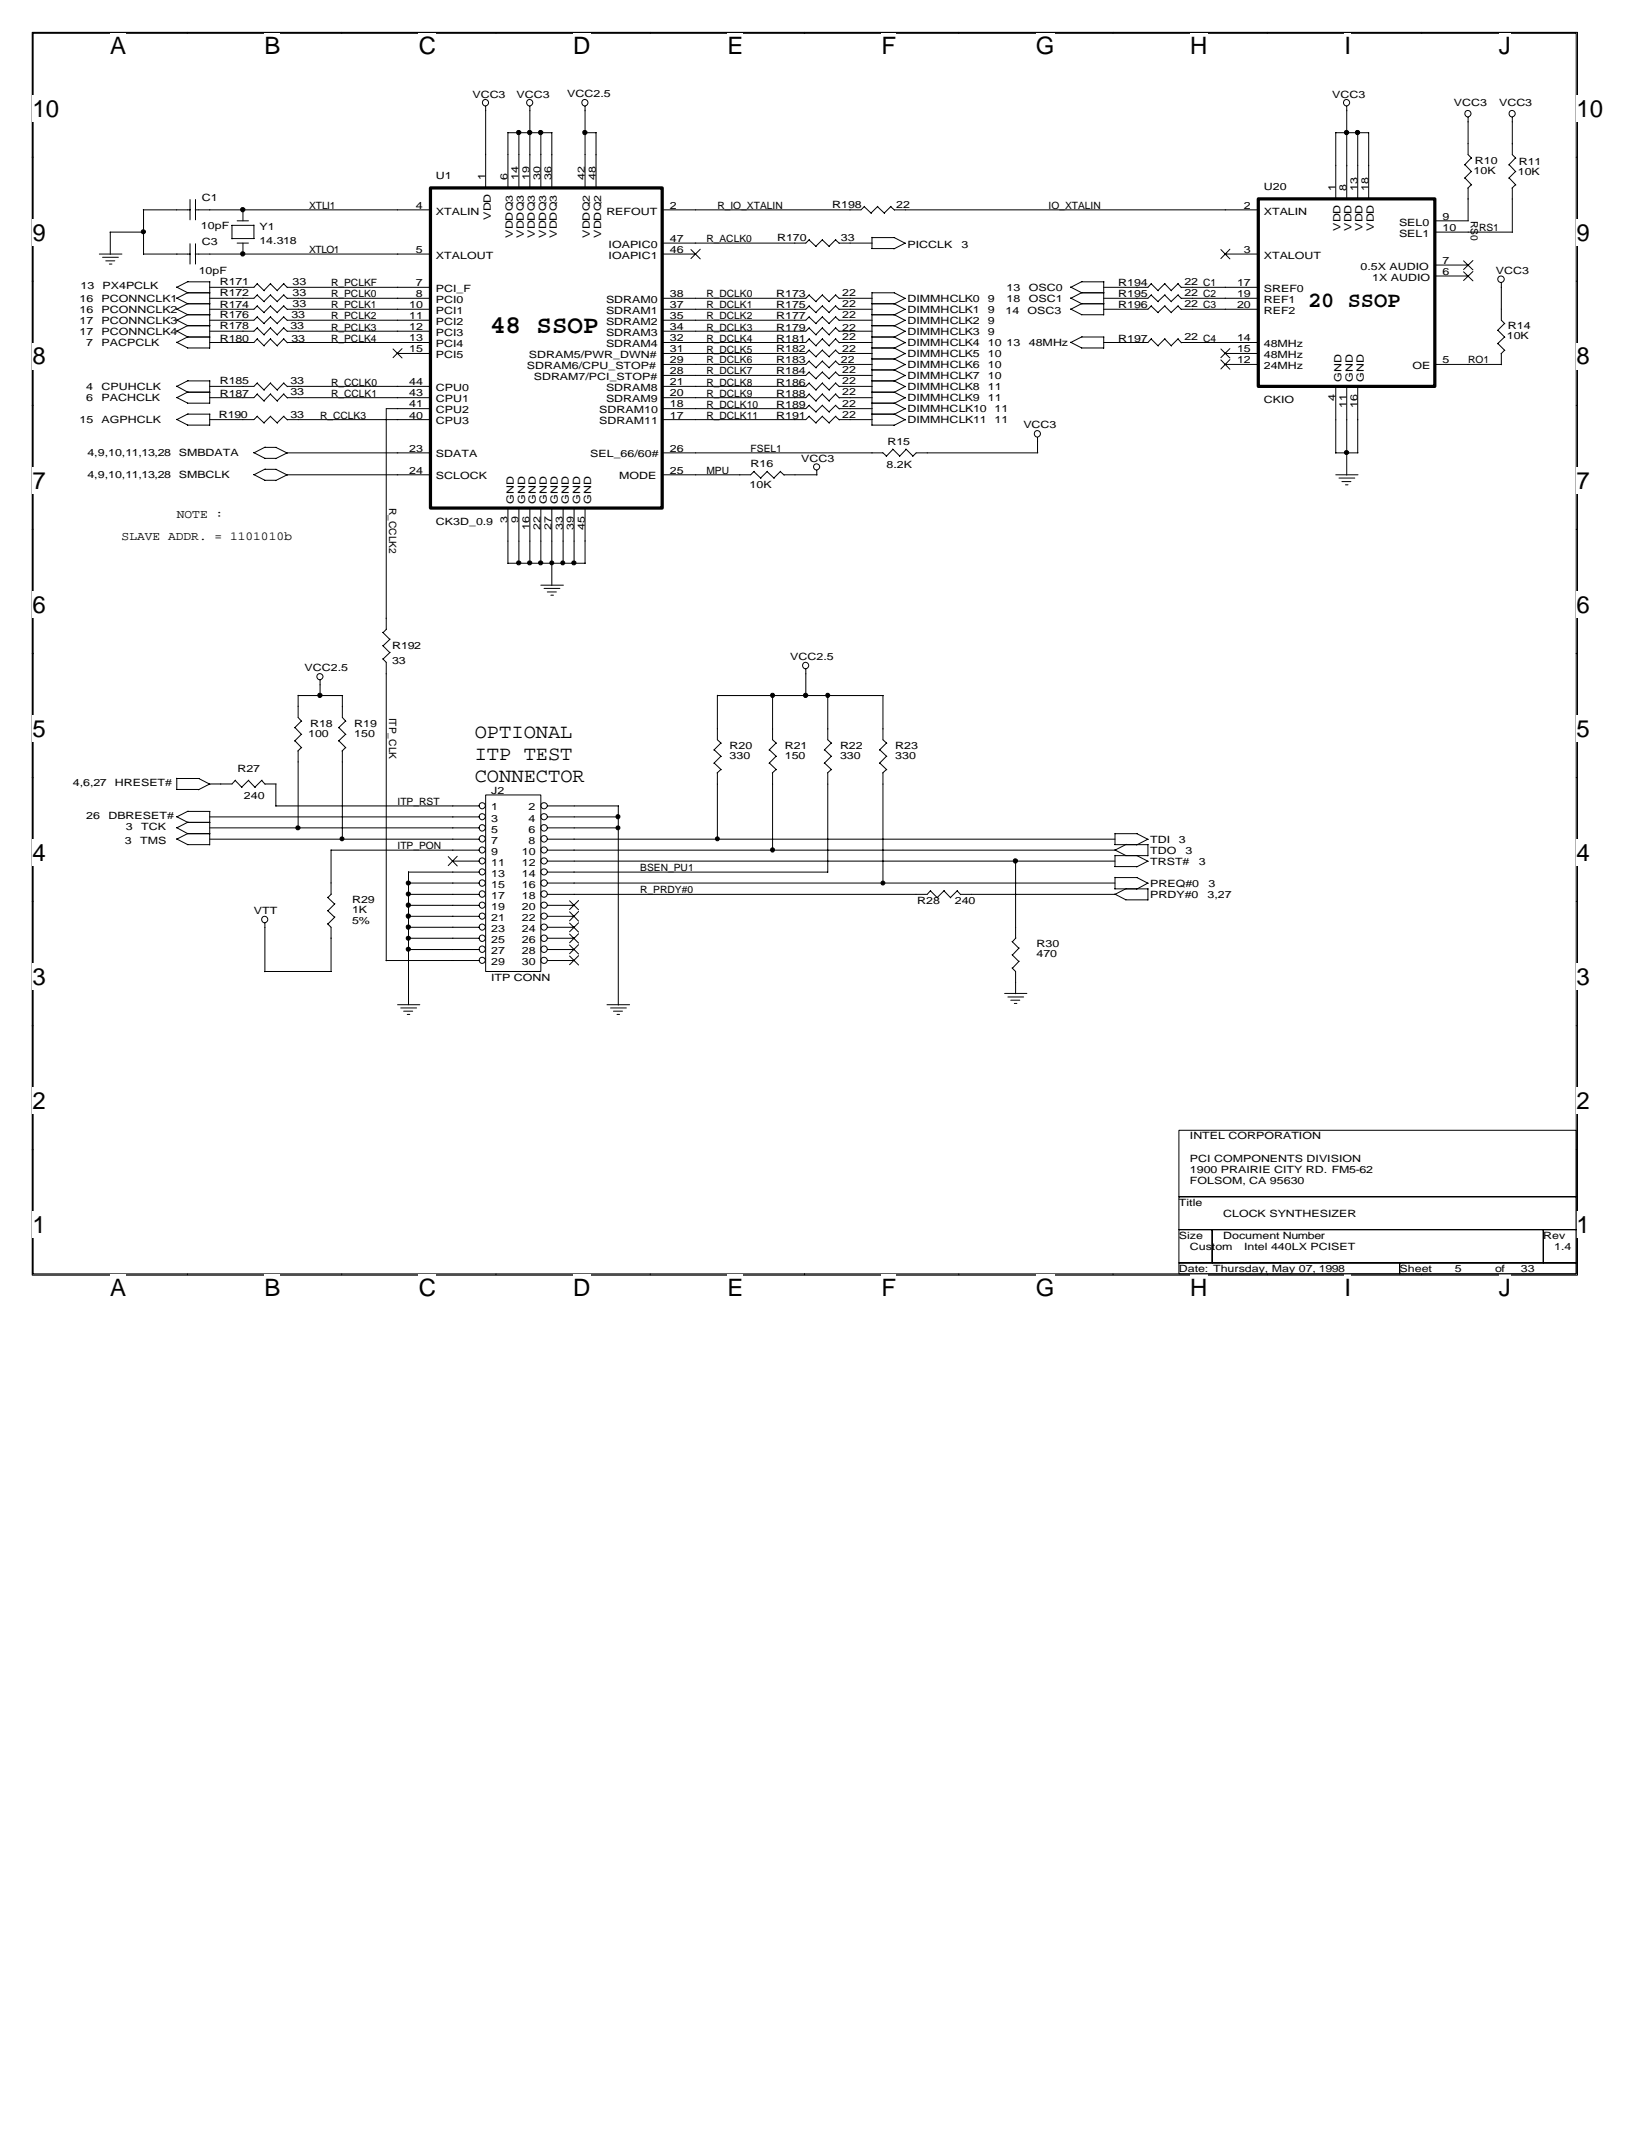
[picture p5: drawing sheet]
<svg xmlns="http://www.w3.org/2000/svg" width="216mm" height="279mm" viewBox="0 0 216 279" stroke-linecap="round" stroke-linejoin="round" font-family="sans-serif">
<path d="M4.2 4.2h202.7v163.1h-202.7zM4.3 4.4h202.4v162.7h-202.4z" fill="none" stroke="#000" stroke-width=".13"/>
<g fill="#fff">
<path d="M14.5 4.3h2v3.5h-2z"/>
<path d="M14.5 167.2h2v3.5h-2z"/>
</g>
<path d="M24.6 4.2v.2M24.6 167.1v.1" fill="none" stroke="#000" stroke-width=".13"/>
<g fill="#fff">
<path d="M34.7 4.3h2.1v3.5h-2.1z"/>
<path d="M34.7 167.2h2.1v3.5h-2.1z"/>
</g>
<path d="M44.8 4.2v.2M44.8 167.1v.1" fill="none" stroke="#000" stroke-width=".13"/>
<g fill="#fff">
<path d="M54.9 4.3h2.3v3.5h-2.3z"/>
<path d="M54.9 167.2h2.3v3.5h-2.3z"/>
</g>
<path d="M65.1 4.2v.2M65.1 167.1v.1" fill="none" stroke="#000" stroke-width=".13"/>
<g fill="#fff">
<path d="M75.2 4.3h2.2v3.5h-2.2z"/>
<path d="M75.2 167.2h2.2v3.5h-2.2z"/>
</g>
<path d="M85.3 4.2v.2M85.3 167.1v.1" fill="none" stroke="#000" stroke-width=".13"/>
<g fill="#fff">
<path d="M95.4 4.3h2.1v3.5h-2.1z"/>
<path d="M95.4 167.2h2.1v3.5h-2.1z"/>
</g>
<path d="M105.5 4.2v.2M105.5 167.1v.1" fill="none" stroke="#000" stroke-width=".13"/>
<g fill="#fff">
<path d="M115.6 4.3h1.9v3.5h-1.9z"/>
<path d="M115.6 167.2h1.9v3.5h-1.9z"/>
</g>
<path d="M125.8 4.2v.2M125.8 167.1v.1" fill="none" stroke="#000" stroke-width=".13"/>
<g fill="#fff">
<path d="M135.9 4.3h2.4v3.5h-2.4z"/>
<path d="M135.9 167.2h2.4v3.5h-2.4z"/>
</g>
<path d="M146 4.2v.2M146 167.1v.1" fill="none" stroke="#000" stroke-width=".13"/>
<g fill="#fff">
<path d="M156.1 4.3h2.3v3.5h-2.3z"/>
<path d="M156.1 167.2h2.3v3.5h-2.3z"/>
</g>
<path d="M166.2 4.2v.2M166.2 167.1v.1" fill="none" stroke="#000" stroke-width=".13"/>
<g fill="#fff">
<path d="M176.4 4.3h.8v3.5h-.8z"/>
<path d="M176.4 167.2h.8v3.5h-.8z"/>
</g>
<path d="M186.5 4.2v.2M186.5 167.1v.1" fill="none" stroke="#000" stroke-width=".13"/>
<g fill="#fff">
<path d="M196.6 4.3h1.6v3.5h-1.6z"/>
<path d="M196.6 167.2h1.6v3.5h-1.6z"/>
<path d="M4.3 12.5h3.4v3.5h-3.4z"/>
<path d="M206.8 12.5h3.5v3.5h-3.5z"/>
<path d="M4.3 28.8h1.7v3.4h-1.7z"/>
<path d="M206.8 28.8h1.7v3.4h-1.7z"/>
</g>
<path d="M4.2 20.6h.1M206.7 20.6h.2" fill="none" stroke="#000" stroke-width=".13"/>
<g fill="#fff">
<path d="M4.3 45h1.7v3.5h-1.7z"/>
<path d="M206.8 45h1.7v3.5h-1.7z"/>
</g>
<path d="M4.2 36.9h.1M206.7 36.9h.2" fill="none" stroke="#000" stroke-width=".13"/>
<g fill="#fff">
<path d="M4.3 61.3h1.7v3.5h-1.7z"/>
<path d="M206.8 61.3h1.7v3.5h-1.7z"/>
</g>
<path d="M4.2 53.2h.1M206.7 53.2h.2" fill="none" stroke="#000" stroke-width=".13"/>
<g fill="#fff">
<path d="M4.3 77.6h1.7v3.4h-1.7z"/>
<path d="M206.8 77.6h1.7v3.4h-1.7z"/>
</g>
<path d="M4.2 69.4h.1M206.7 69.4h.2" fill="none" stroke="#000" stroke-width=".13"/>
<g fill="#fff">
<path d="M4.3 93.9h1.7v3.4h-1.7z"/>
<path d="M206.8 93.9h1.7v3.4h-1.7z"/>
</g>
<path d="M4.2 85.7h.1M206.7 85.7h.2" fill="none" stroke="#000" stroke-width=".13"/>
<g fill="#fff">
<path d="M4.3 110.1h1.7v3.5h-1.7z"/>
<path d="M206.8 110.1h1.7v3.5h-1.7z"/>
</g>
<path d="M4.2 102h.1M206.7 102h.2" fill="none" stroke="#000" stroke-width=".13"/>
<g fill="#fff">
<path d="M4.3 126.4h1.7v3.4h-1.7z"/>
<path d="M206.8 126.4h1.7v3.4h-1.7z"/>
</g>
<path d="M4.2 118.2h.1M206.7 118.2h.2" fill="none" stroke="#000" stroke-width=".13"/>
<g fill="#fff">
<path d="M4.3 142.7h1.7v3.4h-1.7z"/>
<path d="M206.8 142.7h1.7v3.4h-1.7z"/>
</g>
<path d="M4.2 134.5h.1M206.7 134.5h.2" fill="none" stroke="#000" stroke-width=".13"/>
<g fill="#fff">
<path d="M4.3 158.9h1.7v3.5h-1.7z"/>
<path d="M206.8 158.9h1.7v3.5h-1.7z"/>
</g>
<g fill="none" stroke="#000" stroke-width=".13">
<path d="M63.7 13.9v10.7M66.6 17.4v7.2M66.6 17.4h5.8M68.1 17.4v7.2M69.5 13.9v10.7M70.9 17.4v7.2M72.4 17.4v7.2M76.7 13.9v10.7M76.7 17.4h1.5M78.2 17.4v7.2M175.2 17.4v8.7M175.2 17.4h4.3"/>
<path d="M176.6 13.9v12.2M178.1 17.4v8.7M179.5 17.4v8.7M192.6 15.4v4.9l.4 .5M198.4 15.4v4.9l.4 .5M13 33.3h3M13.5 33.8h2M13.9 34.2h1.2M14.3 34.6h.4M14.4 30.4h4.4M14.5 30.4v3M18.8 27.5h6.2"/>
<path d="M18.8 33.3h6.2M18.8 27.5v5.9M23.1 37.6l1.5 .8M23.1 39.1l1.5 .7M24.6 38.4h2.9M24.6 39.8h2.9M24.6 37h2.9M24.7 36.9l-1.5 .8M24.7 38.4l-1.5 .7M24.7 39.8l-1.5 .8M24.9 26.2v2.6M24.9 32v2.6"/>
<path d="M25.6 33.3h30.9M25.6 27.5h30.9M25.6 26.2v2.6M25.6 32v2.6M27.5 37v8.7M30.4 29.6h2.9M30.4 29.6v1.7M30.4 31.3h2.9M31.1 29h1.5M31.1 31.9h1.5M31.9 27.5v1.5M31.9 31.9v1.5"/>
<path d="M33.3 29.5v1.8M33.7 37.2l1 1M33.7 38.7l1 .9M33.8 37.2l-.5 .5h-5.8M33.8 38.7l-.5 .4h-5.8M35.5 37.2l.9 1M35.5 38.7l.9 .9M35.5 37.2l-.9 .9M35.5 38.7l-.9 .8M37.2 37.2l.5 .5M37.2 38.7l.5 .5M37.2 37.2l-.8 .9"/>
<path d="M37.2 38.7l-.8 .8M37.7 37.7h18.8M37.7 39.1h18.8M86.9 33.3h4.4M90.6 32.7l1.3 1.3M91.9 32.7l-1.3 1.2M106.1 38.7l1 .9M106.1 31.5l1 .9M106.2 38.7l-.5 .4h-18.8M106.2 31.4l-.5 .5h-18.8M107.9 38.7l.9 .9M107.9 31.5l.9 .9"/>
<path d="M107.9 38.7l-.9 .8M107.9 31.4l-.9 .9M109.6 38.7l.5 .5M109.6 31.5l.5 .4M109.6 38.7l-.9 .8M109.6 31.4l-.9 .9M110.1 39.1h4.3M110.1 31.9h4.3M113.4 27.1l.9 .9M113.4 27.1l-.5 .4h-26M114.3 39.8h3M114.3 32.6h3"/>
<path d="M114.4 38.4h2.9M114.4 31.2h2.9M114.4 31.1v1.5M114.4 38.4v17.4M115.1 27.1l.9 .9M115.1 27.1l-.9 .9M116.8 27.1l.5 .5M116.9 27.1l-.9 .9M117.3 27.5h47.7M117.3 31.2l1.5 .7M117.3 39.8l1.5 .8M117.3 38.4l1.5 .8"/>
<path d="M118.7 31.9l-1.4 .7M118.7 39.1l-1.4 .8M140.4 37.6l1.5 .8M140.4 39.1l1.5 .7M141.8 38.4h3M141.8 39.8h3M141.9 37h2.9M141.9 36.9l-1.4 .8M141.9 38.4l-1.4 .7M141.9 39.8l-1.4 .8M144.8 37v4.3M151 37.2l.9 1"/>
<path d="M151 38.7l.9 .9M151 37.2l-.4 .5h-5.8M151 38.7l-.4 .4h-5.8M152.8 37.2l.9 1M152.8 38.7l.9 .9M152.8 37.2l-.9 .9M152.8 38.7l-.9 .8M154.5 37.2l.5 .5M154.5 38.7l.5 .5M154.5 37.2l-.9 .9M154.5 38.7l-.9 .8M154.9 37.7h10.1"/>
<path d="M154.9 39.1h10.1M160.1 32.7l1.2 1.3M160.7 33.3h4.3M161.3 32.7l-1.2 1.2M188.2 36.2h4.4M188.2 34.8h4.4M188.2 30.4h10.2M188.2 29h4.4M192 35.7l1.2 1.1M192 34.2l1.2 1.2M192.1 21.6l.9 .9M192.1 23.3l.9 1"/>
<path d="M192.6 24.6v4.4M193 20.7l-.9 .9M193 22.5l-.9 .9M193 24.2l-.5 .5M193.2 35.6l-1.2 1.2M193.2 34.2l-1.2 1.2M196.9 37.1v4.9l.5 .5M197.9 21.6l.9 .9M197.9 23.3l.9 1M198.4 24.6v5.9M198.8 20.7l-.9 .9M198.8 22.5l-.9 .9"/>
<path d="M198.8 24.2l-.5 .5M23.1 40.5l1.5 .8M23.1 42l1.5 .7M23.1 43.4l1.5 .8M23.1 44.9l1.5 .7M23.1 50.6l1.5 .8M23.1 52.1l1.5 .8M23.1 55l1.5 .8M24.6 41.3h2.9M24.6 42.7h2.9M24.6 44.2h2.9M24.6 45.6h2.9"/>
<path d="M24.6 51.4h2.9M24.6 52.9h2.9M24.6 55.8h2.9M24.6 50h2.9M24.6 54.3h2.9M24.7 41.2l-1.5 .8M24.7 42.7l-1.5 .7M24.7 44.2l-1.5 .7M24.7 49.9l-1.5 .8M24.7 51.4l-1.5 .8M24.7 54.3l-1.5 .7M27.5 50v2.9"/>
<path d="M27.5 54.3v1.5M33.3 59.4l1.4 .7M33.7 44.5l1 .9M33.7 40.1l1 .9M33.7 41.6l1 .9M33.7 43l1 1M33.7 50.3l1 .9M33.7 51.7l1 .9M33.7 54.6l1 .9M33.8 44.4l-.5 .5h-5.8M33.8 40.1l-.5 .5h-5.8M33.8 50.2l-.5 .5h-5.8"/>
<path d="M33.8 51.7l-.5 .5h-5.8M33.8 54.6l-.5 .4h-5.8M33.8 41.5l-.5 .5h-5.8M33.8 43l-.5 .4h-5.8M34.7 58.7h1.5M34.8 58.6l-1.5 .8M35.5 44.5l.9 .9M35.5 40.1l.9 .9M35.5 41.6l.9 .9M35.5 43l.9 1M35.5 50.3l.9 .9M35.5 51.7l.9 .9"/>
<path d="M35.5 54.6l.9 .9M35.5 44.4l-.9 .9M35.5 40.1l-.9 .9M35.5 41.5l-.9 .9M35.5 43l-.9 .9M35.5 50.2l-.9 .9M35.5 51.7l-.9 .9M35.5 54.6l-.9 .9M36.2 58.7l1.5 .7M37.2 44.5l.5 .5M37.2 40.1l.5 .5M37.2 41.6l.5 .4"/>
<path d="M37.2 43l.5 .5M37.2 50.3l.5 .4M37.2 51.7l.5 .5M37.2 54.6l.5 .5M37.2 44.4l-.8 .9M37.2 40.1l-.8 .9M37.2 41.5l-.8 .9M37.2 43l-.8 .9M37.2 50.2l-.8 .9M37.2 51.7l-.8 .9M37.2 54.6l-.8 .9M37.7 44.9h18.8"/>
<path d="M37.7 40.6h18.8M37.7 50.7h18.8M37.7 52.2h18.8M37.7 55h18.8M37.7 42h18.8M37.7 43.4h18.8M51.6 45.8l1.1 1.2M52.1 46.4h4.4M52.7 45.7l-1.1 1.2M56.5 59.4h-18.8l-1.6 .8M56.5 53.6h-5.8v29M86.9 59.4h28.9"/>
<path d="M106.1 40.1l1 .9M106.1 41.6l1 .9M106.1 43l1 1M106.1 44.5l1 .9M106.1 48.8l1 .9M106.1 47.4l1 .9M106.1 45.9l1 .9M106.1 50.3l1 .9M106.1 53.2l1 .9M106.1 51.7l1 .9M106.1 54.6l1 .9M106.2 44.4l-.5 .5h-18.8"/>
<path d="M106.2 45.9l-.5 .5h-18.8M106.2 47.3l-.5 .5h-18.8M106.2 40.1l-.5 .5h-18.8M106.2 54.6l-.5 .4h-18.8M106.2 50.2l-.5 .5h-18.8M106.2 51.7l-.5 .5h-18.8M106.2 53.1l-.5 .5h-18.8M106.2 41.5l-.5 .5h-18.8M106.2 43l-.5 .4h-18.8M106.2 48.8l-.5 .4h-18.8M107.9 40.1l.9 .9M107.9 41.6l.9 .9"/>
<path d="M107.9 43l.9 1M107.9 44.5l.9 .9M107.9 48.8l.9 .9M107.9 47.4l.9 .9M107.9 45.9l.9 .9M107.9 50.3l.9 .9M107.9 53.2l.9 .9M107.9 51.7l.9 .9M107.9 54.6l.9 .9M107.9 54.6l-.9 .9M107.9 40.1l-.9 .9M107.9 41.5l-.9 .9"/>
<path d="M107.9 43l-.9 .9M107.9 44.4l-.9 .9M107.9 48.8l-.9 .9M107.9 47.3l-.9 .9M107.9 45.9l-.9 .9M107.9 50.2l-.9 .9M107.9 53.1l-.9 .9M107.9 51.7l-.9 .9M109.6 40.1l.5 .5M109.6 41.6l.5 .4M109.6 43l.5 .5M109.6 44.5l.5 .5"/>
<path d="M109.6 48.8l.5 .5M109.6 47.4l.5 .4M109.6 45.9l.5 .5M109.6 50.3l.5 .4M109.6 53.2l.5 .4M109.6 51.7l.5 .5M109.6 54.6l.5 .5M109.6 54.6l-.9 .9M109.6 40.1l-.9 .9M109.6 41.5l-.9 .9M109.6 43l-.9 .9M109.6 44.4l-.9 .9"/>
<path d="M109.6 48.8l-.9 .9M109.6 47.3l-.9 .9M109.6 45.9l-.9 .9M109.6 50.2l-.9 .9M109.6 53.1l-.9 .9M109.6 51.7l-.9 .9M110.1 44.9h4.3M110.1 46.4h4.3M110.1 47.8h4.3M110.1 40.6h4.3M110.1 50.7h4.3M110.1 52.2h4.3"/>
<path d="M110.1 53.6h4.3M110.1 55h4.3M110.1 42h4.3M110.1 43.4h4.3M110.1 49.2h4.3M114.3 41.3h3M114.3 42.7h3M114.3 44.2h3M114.3 45.6h3M114.3 50h3M114.3 51.4h3M114.3 52.9h3"/>
<path d="M114.3 54.3h3M114.3 55.8h3M114.3 48.5h3M114.3 47.1h3M115.8 59.4l.5 .4M117.1 58.9l.9 .9M117.1 58.9l-.9 1M117.3 48.5l1.5 .8M117.3 50l1.5 .7M117.3 51.4l1.5 .8M117.3 44.2l1.5 .8M117.3 47.1l1.5 .7"/>
<path d="M117.3 42.7l1.5 .8M117.3 54.3l1.5 .8M117.3 45.6l1.5 .8M117.3 52.9l1.5 .7M117.3 41.3l1.5 .7M118.7 49.2l-1.4 .8M118.7 50.7l-1.4 .8M118.7 52.2l-1.4 .7M118.7 44.9l-1.4 .8M118.7 40.6l-1.4 .7M118.7 47.8l-1.4 .8M118.7 43.4l-1.4 .8"/>
<path d="M118.7 55l-1.4 .8M118.7 46.4l-1.4 .7M118.7 53.6l-1.4 .8M118.7 42l-1.4 .8M118.8 58.9l1 .9M118.9 58.9l-.9 1M136.1 57.4v2M136.1 59.4h-15.9l-.5 .5M140.4 44.9l1.5 .7M140.4 40.5l1.5 .8M141.8 41.3h3M141.8 45.6h3"/>
<path d="M141.9 44.2h2.9M141.9 44.2l-1.4 .7M144.8 44.2v1.5M151 40.1l.9 .9M151 44.5l.9 .9M151 44.4l-.4 .5h-5.8M151 40.1l-.4 .5h-5.8M152.8 40.1l.9 .9M152.8 44.5l.9 .9M152.8 40.1l-.9 .9M152.8 44.4l-.9 .9M154.5 40.1l.5 .5"/>
<path d="M154.5 44.5l.5 .5M154.5 40.1l-.9 .9M154.5 44.4l-.9 .9M154.9 44.9h10.1M154.9 40.6h10.1M160.1 45.8l1.2 1.2M160.1 47.2l1.2 1.2M160.7 46.4h4.3M160.7 47.8h4.3M161.3 45.7l-1.2 1.2M161.3 47.2l-1.2 1.2M175.2 50.7v8.7"/>
<path d="M175.2 59.4h2.9M176.6 50.7v11.6M178.1 50.7v8.7M188.2 47.8h8.8M196.5 43.3l.9 .9M196.5 45.1l.9 .9M196.9 46.4v1.4M197.3 42.4l-.9 1M197.3 44.2l-.9 .9M197.3 45.9l-.4 .5M33.3 62.2l1.4 .8M34.7 60.1h1.5"/>
<path d="M34.7 63h1.5M34.7 61.6h1.5M34.8 61.5l-1.5 .8M36.2 61.6l1.5 .7M56.5 62.3h-18.8l-1.6 .7M66.6 66.6v7.3M66.6 73.9h10.2M68.1 66.6v7.3M69.5 66.6v7.3M70.9 76.8h3M70.9 66.6v7.3M71.4 77.2h2"/>
<path d="M71.8 77.6h1.2M72.3 78.1h.3M72.4 66.6v10.2M73.9 66.6v7.3M75.3 66.6v7.3M76.7 66.6v7.3M98.9 61.9l.9 .8M98.9 61.8l-.4 .5h-11.6M100.6 61.9l.9 .8M100.7 61.8l-.9 .9M102.4 61.9l.5 .4M102.4 61.8l-.9 .9"/>
<path d="M102.8 62.3h4.4M107.1 61.7v.6M175.2 62.3h2.9M175.6 62.7h2.1M176 63.2h1.2M176.5 63.6h.3M38.7 95.4l.9 1M38.7 97.2l.9 .9M39.1 91.2v2.9l.5 .5M39.1 98.5v10.1M39.1 91.2h5.8M39.5 94.6l-.9 .9"/>
<path d="M39.5 96.3l-.9 .9M39.5 98.1l-.4 .4M42 89.2v2.1M44.4 95.4l1 1M44.4 97.2l1 .9M44.9 91.2v2.9l.5 .5M44.9 98.5v11.6M45.3 94.6l-.9 .9M45.3 96.3l-.9 .9M45.3 98.1l-.4 .4M50.2 86.4l.5 .5v39.1M50.2 84.7l.9 .9"/>
<path d="M50.2 82.9l.9 1M50.7 82.5l-.5 .5M51.2 85.6l-1 .9M51.2 83.8l-1 .9M93.7 98.4l.9 .8M94.1 91.2v5.8l.5 .5M94.1 91.2h21.8M94.6 97.5l-1 .9M94.6 99.2l-1 .9M100.9 98.4l.9 .8M101.3 91.2v5.8l.5 .5M101.8 97.5l-.9 .9"/>
<path d="M101.8 99.2l-.9 .9M105.7 87.8v3.5M108.2 98.4l.9 .8M108.6 91.2v5.8l.5 .5M109 97.5l-.9 .9M109 99.2l-.9 .9M115.4 98.4l.9 .8M115.8 91.2v5.8l.5 .5M116.3 99.2l-1 .9M116.3 97.5l-1 .9M23.1 108.6l1.5 .8M23.1 110l1.5 .8"/>
<path d="M23.1 103.6h3M23.1 107.1l1.5 .8M23.2 102.1h2.9M23.2 102.1v1.5M24.6 110.8h2.9M24.6 109.4h2.9M24.6 107.9h2.9M24.6 106.4h2.9M24.7 107.8l-1.5 .8M24.7 109.3l-1.5 .8M24.7 106.4l-1.5 .8M26.1 102.1l1.4 .8"/>
<path d="M27.5 107.2h35.4M27.5 108.6h35.4M27.5 110.1h35.4M27.5 106.4v4.4M30.9 102.4l.8 .9M30.9 102.3l-.5 .5h-2.9l-1.5 .8M32.6 102.4l.9 .9M32.6 102.3l-.9 1M34.3 102.4l.5 .5M34.4 102.3l-1 1M34.7 102.8h1.5M36.2 105.7h26.7"/>
<path d="M36.2 102.8v3M43 119.4l.9 .9M43 117.7l.9 .9M43.4 111.5h19.5M43.4 111.5v5.8M43.5 117.3l-.5 .4M43.9 118.5l-.9 1M53.6 114.4h9.3M53.6 115.8h9.3M53.6 117.3h9.3M53.6 118.8h9.3M53.6 114.4v17.4"/>
<path d="M58.8 112.4l1.2 1.2M59.3 113h3.6M60 112.3l-1.2 1.2M63.7 104.3h7.2v23.1h-7.2zM71.8 105.7h9.3M71.8 107.2h9.3M71.8 108.6h9.3M71.8 110.1h74.5M71.8 111.5h74.5M71.8 113h74.5M71.8 114.4h36.8M71.8 115.8h74.5"/>
<path d="M71.8 118.8h3.5M74.7 118.2l1.2 1.1M74.7 119.6l1.2 1.2M75.9 118.1l-1.2 1.2M75.9 119.6l-1.2 1.2M81.1 105.7v26.1M93.7 100.1l.9 .9M94.1 101.4v8.7M94.6 100.9l-.5 .5M100.9 100.1l.9 .9M101.3 101.4v10.2M101.8 100.9l-.5 .5"/>
<path d="M108.2 100.1l.9 .9M108.6 101.4v13M109 100.9l-.5 .5M115.4 100.1l.9 .9M115.8 101.4v14.5M116.3 100.9l-.5 .5M122 116.9l1 .9M122.1 116.8l-.5 .5h-49.8M123.8 116.9l.9 .9M123.9 116.8l-1 .9M125.6 116.9l.4 .5M125.6 116.8l-.9 .9"/>
<path d="M126 117.3h20.3M133.2 113v10.1M146.2 110.8h4.4M146.2 111.5l1.5 .7M146.2 113.7h2.9M146.2 116.6h4.4M146.2 117.3l1.5 .7M146.3 112.2h4.3M146.3 109.4h2.9M146.3 109.3v1.5M146.3 112.2v1.5M146.3 115.1v1.5"/>
<path d="M146.3 115.1h2.9M147.6 118h3M147.7 110.8l-1.4 .7M147.7 116.6l-1.4 .7M149.1 109.4l1.5 .7M149.1 112.2l1.5 .8M149.1 115.1l1.5 .8M150.6 110.8v1.5M150.6 116.6v1.5M150.6 110.1l-1.5 .7M150.6 113l-1.5 .7M150.6 115.8l-1.5 .8"/>
<path d="M34.7 121.1v6.4M34.7 127.4h8.8M43 121.2l.4 .4v5.8M43.9 120.3l-.9 .9M50.6 126h12.3M52.1 131.8h3M52.6 132.2h2M52.9 132.6h1.2M53.4 133.1h.4M53.6 120.2h9.3M53.6 121.6h9.3M53.6 123.1h9.3"/>
<path d="M53.6 124.6h9.3M71.8 120.2h3.5M71.8 121.6h3.5M71.8 123.1h3.5M71.8 124.6h3.5M71.8 126h3.5M74.7 121.1l1.2 1.2M74.7 122.5l1.2 1.2M74.7 124l1.2 1.1M74.7 125.4l1.2 1.2M75.9 121l-1.2 1.2M75.9 122.5l-1.2 1.2"/>
<path d="M75.9 123.9l-1.2 1.2M75.9 125.4l-1.2 1.1M79.6 131.8h3M80.1 132.2h2.1M80.5 132.6h1.2M80.9 133.1h.4M131.8 130.3h2.9M132.2 130.8h2.1M132.6 131.2h1.2M132.7 127l.5 .4v3M132.7 125.2l.9 .9M132.7 123.5l.9 .9"/>
<path d="M133 131.6h.4M133.3 123l-.5 .5M133.7 126.1l-.9 .9M133.7 124.3l-.9 1M4.2 150.8h.1M154.6 148.3h52.1v8.7h-52.1zM154.6 157h52.1v4.3h-52.1zM206.7 150.8h.2M154.6 161.3h4.4v4.4h-4.4zM154.6 165.7h29v1.4h-29zM159 161.3h43.4v4.4h-43.4zM183.6 165.7h23.1v1.4h-23.1z"/>
<path d="M202.4 161.3h4.3v4.4h-4.3z"/>
<circle cx="63.7" cy="13.5" r=".42"/>
<circle cx="69.5" cy="13.5" r=".42"/>
<circle cx="76.7" cy="13.5" r=".42"/>
<circle cx="176.6" cy="13.5" r=".42"/>
<circle cx="192.5" cy="14.9" r=".42"/>
<circle cx="198.3" cy="14.9" r=".42"/>
<circle cx="196.9" cy="36.6" r=".43"/>
<circle cx="136.1" cy="56.9" r=".42"/>
<circle cx="107.1" cy="61.2" r=".4"/>
<circle cx="42" cy="88.8" r=".4"/>
<circle cx="105.7" cy="87.3" r=".42"/>
<circle cx="63.2" cy="108.6" r=".42"/>
<circle cx="63.2" cy="117.3" r=".42"/>
<circle cx="63.2" cy="115.8" r=".42"/>
<circle cx="63.2" cy="110" r=".42"/>
<circle cx="63.3" cy="107.1" r=".4"/>
<circle cx="63.3" cy="112.9" r=".4"/>
<circle cx="63.3" cy="114.4" r=".4"/>
<circle cx="63.3" cy="118.7" r=".4"/>
<circle cx="63.3" cy="111.5" r=".4"/>
<circle cx="63.3" cy="105.7" r=".4"/>
<circle cx="71.4" cy="108.6" r=".43"/>
<circle cx="71.4" cy="117.3" r=".43"/>
<circle cx="71.4" cy="115.8" r=".43"/>
<circle cx="71.4" cy="110" r=".43"/>
<circle cx="71.4" cy="107.1" r=".42"/>
<circle cx="71.4" cy="112.9" r=".42"/>
<circle cx="71.4" cy="114.4" r=".42"/>
<circle cx="71.4" cy="118.7" r=".42"/>
<circle cx="71.4" cy="111.5" r=".42"/>
<circle cx="71.4" cy="105.7" r=".42"/>
<circle cx="34.7" cy="120.6" r=".42"/>
<circle cx="63.2" cy="123.1" r=".42"/>
<circle cx="63.2" cy="124.5" r=".42"/>
<circle cx="63.3" cy="126" r=".4"/>
<circle cx="63.3" cy="120.2" r=".4"/>
<circle cx="63.3" cy="121.6" r=".4"/>
<circle cx="71.4" cy="123.1" r=".43"/>
<circle cx="71.4" cy="124.5" r=".43"/>
<circle cx="71.4" cy="120.2" r=".42"/>
<circle cx="71.4" cy="126" r=".42"/>
<circle cx="71.4" cy="121.6" r=".42"/>
</g>
<path d="M56.5 24.6h30.4v42h-30.4zM165 26.1h23.2v24.6h-23.2z" fill="none" stroke="#000" stroke-width=".42"/>
<g fill="#000" stroke="#000" stroke-width=".13">
<circle cx="68" cy="17.4" r=".29"/>
<circle cx="69.5" cy="17.4" r=".29"/>
<circle cx="70.9" cy="17.4" r=".29"/>
<circle cx="76.7" cy="17.4" r=".29"/>
<circle cx="176.6" cy="17.4" r=".29"/>
<circle cx="178.1" cy="17.4" r=".29"/>
<circle cx="18.8" cy="30.4" r=".27"/>
<circle cx="31.8" cy="27.5" r=".29"/>
<circle cx="31.8" cy="33.3" r=".29"/>
<circle cx="176.6" cy="59.4" r=".27"/>
<circle cx="68" cy="73.8" r=".27"/>
<circle cx="69.5" cy="73.8" r=".27"/>
<circle cx="70.9" cy="73.8" r=".27"/>
<circle cx="72.4" cy="73.8" r=".26"/>
<circle cx="73.8" cy="73.8" r=".26"/>
<circle cx="75.3" cy="73.8" r=".27"/>
<circle cx="42" cy="91.2" r=".29"/>
<circle cx="101.3" cy="91.2" r=".27"/>
<circle cx="105.7" cy="91.2" r=".29"/>
<circle cx="108.6" cy="91.2" r=".27"/>
<circle cx="39.1" cy="108.6" r=".27"/>
<circle cx="44.9" cy="110" r=".26"/>
<circle cx="53.6" cy="118.7" r=".29"/>
<circle cx="53.6" cy="117.3" r=".27"/>
<circle cx="53.6" cy="115.8" r=".27"/>
<circle cx="81" cy="107.1" r=".27"/>
<circle cx="81.1" cy="108.6" r=".26"/>
<circle cx="94.1" cy="110" r=".26"/>
<circle cx="101.3" cy="111.5" r=".27"/>
<circle cx="115.8" cy="115.8" r=".26"/>
<circle cx="133.2" cy="112.9" r=".29"/>
<circle cx="53.6" cy="120.2" r=".29"/>
<circle cx="53.6" cy="121.6" r=".29"/>
<circle cx="53.6" cy="123.1" r=".27"/>
<circle cx="53.6" cy="124.5" r=".27"/>
</g>
<text font-size="3.3" x="64.3" y="43.7">48 SSOP</text>
<g font-size="3.1">
<text x="14.5" y="7.1">A</text>
<text x="34.7" y="7.1">B</text>
<text x="54.9" y="7.1">C</text>
<text x="75.2" y="7.1">D</text>
<text x="95.4" y="7.1">E</text>
<text x="115.6" y="7.1">F</text>
<text x="135.9" y="7.1">G</text>
<text x="156.1" y="7.1">H</text>
<text x="176.4" y="7.1">I</text>
<text x="196.6" y="7.1">J</text>
<text x="4.3" y="15.3">10</text>
<text x="206.8" y="15.3">10</text>
<text x="4.3" y="31.5">9</text>
<text x="206.8" y="31.5">9</text>
<text x="4.3" y="47.8">8</text>
<text x="206.8" y="47.8">8</text>
<text x="4.3" y="64.1">7</text>
<text x="206.8" y="64.1">7</text>
<text x="4.3" y="80.4">6</text>
<text x="206.8" y="80.4">6</text>
<text x="4.3" y="96.7">5</text>
<text x="206.8" y="96.7">5</text>
<text x="4.3" y="112.9">4</text>
<text x="206.8" y="112.9">4</text>
<text x="4.3" y="129.2">3</text>
<text x="206.8" y="129.2">3</text>
<text x="4.3" y="145.5">2</text>
<text x="206.8" y="145.5">2</text>
<text x="4.3" y="161.7">1</text>
<text x="206.8" y="161.7">1</text>
<text x="14.5" y="170">A</text>
<text x="34.7" y="170">B</text>
<text x="54.9" y="170">C</text>
<text x="75.2" y="170">D</text>
<text x="95.4" y="170">E</text>
<text x="115.6" y="170">F</text>
<text x="135.9" y="170">G</text>
<text x="156.1" y="170">H</text>
<text x="176.4" y="170">I</text>
<text x="196.6" y="170">J</text>
</g>
<text font-size="2.9" x="171.6" y="40.2">20 SSOP</text>
<g font-size="2.6">
<text x="62.3" y="96.8">OPTIONAL</text>
<text x="62.3" y="99.7">ITP TEST</text>
<text x="62.3" y="102.6">CONNECTOR</text>
</g>
<g font-size="1.6">
<text x="15.9" y="70.8">SLAVE ADDR. = 1101010b</text>
<text x="23.2" y="67.9">NOTE :</text>
</g>
<g font-size="1.3">
<text x="62" y="12.8">VCC3</text>
<text x="67.8" y="12.8">VCC3</text>
<text x="74.4" y="12.7">VCC2.5</text>
<text x="174.7" y="12.8">VCC3</text>
<text x="190.7" y="13.9">VCC3</text>
<text x="196.6" y="13.9">VCC3</text>
<text x="57.2" y="23.5">U1</text>
<text x="63.7" y="23.6" transform="rotate(-90 63.7 23.6)">1</text>
<text x="66.6" y="23.6" transform="rotate(-90 66.6 23.6)">6</text>
<text x="68" y="23.6" transform="rotate(-90 68 23.6)">14</text>
<text x="69.5" y="23.6" transform="rotate(-90 69.5 23.6)">19</text>
<text x="70.9" y="23.6" transform="rotate(-90 70.9 23.6)">30</text>
<text x="72.3" y="23.6" transform="rotate(-90 72.3 23.6)">36</text>
<text x="76.7" y="23.6" transform="rotate(-90 76.7 23.6)">42</text>
<text x="78.1" y="23.6" transform="rotate(-90 78.1 23.6)">48</text>
<text x="193.3" y="22.8">10K</text>
<text x="193.5" y="21.5">R10</text>
<text x="199.1" y="22.9">10K</text>
<text x="199.2" y="21.6">R11</text>
<text x="26.5" y="26.4">C1</text>
<text x="40.5" y="27.4">XTLI1</text>
<text x="54.6" y="27.4">4</text>
<text x="57.2" y="28.2">XTALIN</text>
<text x="64.4" y="28.8" transform="rotate(-90 64.4 28.8)">VDD</text>
<text x="79.5" y="28.2">REFOUT</text>
<text x="87.9" y="27.4">2</text>
<text x="94.1" y="27.4">R_IO_XTALIN</text>
<text x="109.2" y="27.3">R198</text>
<text x="117.5" y="27.3">22</text>
<text x="137.5" y="27.4">IO_XTALIN</text>
<text x="163.1" y="27.4">2</text>
<text x="165.8" y="24.9">U20</text>
<text x="165.8" y="28.2">XTALIN</text>
<text x="175.2" y="25.1" transform="rotate(-90 175.2 25.1)">1</text>
<text x="176.6" y="25.1" transform="rotate(-90 176.6 25.1)">8</text>
<text x="178" y="25.1" transform="rotate(-90 178 25.1)">13</text>
<text x="179.5" y="25.1" transform="rotate(-90 179.5 25.1)">18</text>
<text x="183.5" y="29.6">SEL0</text>
<text x="189.2" y="28.8">9</text>
<text x="192.9" y="29" transform="rotate(90 192.9 29)">RS0</text>
<text x="26.1" y="36">10pF</text>
<text x="26.4" y="30">10pF</text>
<text x="26.5" y="32.2">C3</text>
<text x="34" y="30.2">Y1</text>
<text x="34" y="32.1">14.318</text>
<text x="40.5" y="33.2">XTLO1</text>
<text x="54.6" y="33.2">5</text>
<text x="57.2" y="33.9">XTALOUT</text>
<text x="67.3" y="31.2" transform="rotate(-90 67.3 31.2)">VDDQ3</text>
<text x="68.7" y="31.2" transform="rotate(-90 68.7 31.2)">VDDQ3</text>
<text x="70.1" y="31.2" transform="rotate(-90 70.1 31.2)">VDDQ3</text>
<text x="71.6" y="31.2" transform="rotate(-90 71.6 31.2)">VDDQ3</text>
<text x="73.1" y="31.2" transform="rotate(-90 73.1 31.2)">VDDQ3</text>
<text x="77.4" y="31.2" transform="rotate(-90 77.4 31.2)">VDDQ2</text>
<text x="78.9" y="31.2" transform="rotate(-90 78.9 31.2)">VDDQ2</text>
<text x="79.8" y="32.5">IOAPIC0</text>
<text x="79.8" y="33.9">IOAPIC1</text>
<text x="87.9" y="31.7">47</text>
<text x="87.9" y="33.2">46</text>
<text x="92.7" y="31.8">R_ACLK0</text>
<text x="101.9" y="31.6">R170</text>
<text x="110.3" y="31.6">33</text>
<text x="119" y="32.5">PICCLK</text>
<text x="126.1" y="32.5">3</text>
<text x="163.1" y="33.2">3</text>
<text x="165.8" y="33.9">XTALOUT</text>
<text x="175.8" y="30.3" transform="rotate(-90 175.8 30.3)">VDD</text>
<text x="177.3" y="30.3" transform="rotate(-90 177.3 30.3)">VDD</text>
<text x="178.5" y="35.4">0.5X AUDIO</text>
<text x="178.7" y="30.3" transform="rotate(-90 178.7 30.3)">VDD</text>
<text x="180.2" y="30.3" transform="rotate(-90 180.2 30.3)">VDD</text>
<text x="183.5" y="31">SEL1</text>
<text x="189.2" y="34.6">7</text>
<text x="189.2" y="30.3">10</text>
<text x="194" y="30.3">RS1</text>
<text x="196.2" y="36">VCC3</text>
<text x="10.4" y="39.6">16</text>
<text x="10.4" y="41">16</text>
<text x="10.6" y="37.9">13</text>
<text x="13.3" y="39.6">PCONNCLK1</text>
<text x="13.3" y="41">PCONNCLK2</text>
<text x="13.5" y="37.9">PX4PCLK</text>
<text x="28.8" y="37.4">R171</text>
<text x="28.8" y="38.9">R172</text>
<text x="28.8" y="40.4">R174</text>
<text x="28.8" y="41.8">R176</text>
<text x="38.2" y="41.8">33</text>
<text x="38.4" y="40.3">33</text>
<text x="38.4" y="37.4">33</text>
<text x="38.4" y="38.9">33</text>
<text x="43.4" y="37.6">R_PCLKF</text>
<text x="43.4" y="39">R_PCLK0</text>
<text x="43.4" y="40.4">R_PCLK1</text>
<text x="43.4" y="41.9">R_PCLK2</text>
<text x="53.7" y="40.4">10</text>
<text x="53.7" y="41.9">11</text>
<text x="54.6" y="37.5">7</text>
<text x="54.6" y="39">8</text>
<text x="57.2" y="38.3">PCI_F</text>
<text x="57.2" y="39.7">PCI0</text>
<text x="57.2" y="41.2">PCI1</text>
<text x="79.5" y="39.7">SDRAM0</text>
<text x="79.5" y="41.2">SDRAM1</text>
<text x="87.9" y="39">38</text>
<text x="87.9" y="40.4">37</text>
<text x="87.9" y="41.9">35</text>
<text x="92.7" y="39">R_DCLK0</text>
<text x="92.7" y="40.4">R_DCLK1</text>
<text x="92.7" y="41.9">R_DCLK2</text>
<text x="101.8" y="39">R173</text>
<text x="101.8" y="40.4">R175</text>
<text x="101.8" y="41.9">R177</text>
<text x="110.5" y="38.9">22</text>
<text x="110.5" y="40.3">22</text>
<text x="110.5" y="41.8">22</text>
<text x="119" y="41">DIMMHCLK1</text>
<text x="119" y="39.6">DIMMHCLK0</text>
<text x="129.6" y="41">9</text>
<text x="129.6" y="39.6">9</text>
<text x="131.9" y="41.2">14</text>
<text x="132" y="38.2">13</text>
<text x="132" y="39.6">18</text>
<text x="134.8" y="41.2">OSC3</text>
<text x="134.9" y="38.2">OSC0</text>
<text x="134.9" y="39.6">OSC1</text>
<text x="146.7" y="37.6">R194</text>
<text x="146.7" y="39">R195</text>
<text x="146.7" y="40.4">R196</text>
<text x="155.4" y="37.4">22 C1</text>
<text x="155.4" y="38.9">22 C2</text>
<text x="155.4" y="40.3">22 C3</text>
<text x="162.3" y="37.5">17</text>
<text x="162.3" y="39">19</text>
<text x="162.3" y="40.4">20</text>
<text x="165.8" y="38.3">SREF0</text>
<text x="165.8" y="39.7">REF1</text>
<text x="165.8" y="41.2">REF2</text>
<text x="180" y="36.8">1X AUDIO</text>
<text x="189.2" y="36.1">6</text>
<text x="10.4" y="42.5">17</text>
<text x="10.4" y="43.9">17</text>
<text x="11.3" y="45.4">7</text>
<text x="13.3" y="42.5">PCONNCLK3</text>
<text x="13.3" y="43.9">PCONNCLK4</text>
<text x="13.3" y="45.4">PACPCLK</text>
<text x="28.8" y="44.8">R180</text>
<text x="28.8" y="43.2">R178</text>
<text x="38.1" y="43.2">33</text>
<text x="38.2" y="44.8">33</text>
<text x="43.4" y="43.4">R_PCLK3</text>
<text x="43.4" y="44.8">R_PCLK4</text>
<text x="53.7" y="43.3">12</text>
<text x="53.7" y="44.8">13</text>
<text x="53.7" y="46.2">15</text>
<text x="57.2" y="42.6">PCI2</text>
<text x="57.2" y="44.1">PCI3</text>
<text x="57.2" y="45.5">PCI4</text>
<text x="57.2" y="47">PCI5</text>
<text x="69.4" y="47">SDRAM5/PWR_DWN#</text>
<text x="79.5" y="42.6">SDRAM2</text>
<text x="79.5" y="44.1">SDRAM3</text>
<text x="79.5" y="45.5">SDRAM4</text>
<text x="87.9" y="47.7">29</text>
<text x="87.9" y="46.2">31</text>
<text x="87.9" y="43.3">34</text>
<text x="87.9" y="44.8">32</text>
<text x="92.7" y="43.4">R_DCLK3</text>
<text x="92.7" y="44.8">R_DCLK4</text>
<text x="92.7" y="46.2">R_DCLK5</text>
<text x="92.7" y="47.7">R_DCLK6</text>
<text x="101.8" y="43.4">R179</text>
<text x="101.8" y="44.8">R181</text>
<text x="101.8" y="47.7">R183</text>
<text x="101.8" y="46.2">R182</text>
<text x="110.3" y="47.6">22</text>
<text x="110.5" y="43.4">22</text>
<text x="110.5" y="44.6">22</text>
<text x="110.5" y="46.1">22</text>
<text x="119" y="45.4">DIMMHCLK4</text>
<text x="119" y="43.9">DIMMHCLK3</text>
<text x="119" y="46.8">DIMMHCLK5</text>
<text x="119" y="42.5">DIMMHCLK2</text>
<text x="129.6" y="45.4">10</text>
<text x="129.6" y="43.9">9</text>
<text x="129.6" y="46.8">10</text>
<text x="129.6" y="42.5">9</text>
<text x="132" y="45.4">13</text>
<text x="134.9" y="45.4">48MHz</text>
<text x="146.7" y="44.8">R197</text>
<text x="155.4" y="44.6">22 C4</text>
<text x="162.3" y="44.8">14</text>
<text x="162.3" y="46.2">15</text>
<text x="162.3" y="47.7">12</text>
<text x="165.8" y="45.5">48MHz</text>
<text x="165.8" y="47">48MHz</text>
<text x="189.2" y="47.7">5</text>
<text x="192.6" y="47.7">RO1</text>
<text x="197.6" y="44.5">10K</text>
<text x="197.8" y="43.2">R14</text>
<text x="11.3" y="51.1">4</text>
<text x="11.3" y="52.6">6</text>
<text x="13.3" y="51.1">CPUHCLK</text>
<text x="13.3" y="52.6">PACHCLK</text>
<text x="28.8" y="50.4">R185</text>
<text x="28.8" y="52">R187</text>
<text x="38.1" y="51.9">33</text>
<text x="38.1" y="50.4">33</text>
<text x="43.4" y="50.6">R_CCLK0</text>
<text x="43.4" y="52">R_CCLK1</text>
<text x="53.7" y="50.6">44</text>
<text x="53.7" y="52">43</text>
<text x="53.7" y="53.4">41</text>
<text x="57.2" y="51.3">CPU0</text>
<text x="57.2" y="52.8">CPU1</text>
<text x="69.1" y="48.4">SDRAM6/CPU_STOP#</text>
<text x="70" y="49.9">SDRAM7/PCI_STOP#</text>
<text x="79.5" y="52.8">SDRAM9</text>
<text x="79.5" y="51.3">SDRAM8</text>
<text x="87.9" y="49.1">28</text>
<text x="87.9" y="53.4">18</text>
<text x="87.9" y="52">20</text>
<text x="87.9" y="50.6">21</text>
<text x="92.7" y="49.1">R_DCLK7</text>
<text x="92.7" y="50.6">R_DCLK8</text>
<text x="92.7" y="52">R_DCLK9</text>
<text x="92.7" y="53.5">R_DCLK10</text>
<text x="101.8" y="49.1">R184</text>
<text x="101.8" y="50.6">R186</text>
<text x="101.8" y="53.5">R189</text>
<text x="101.8" y="52">R188</text>
<text x="110.5" y="49">22</text>
<text x="110.5" y="50.4">22</text>
<text x="110.5" y="53.4">22</text>
<text x="110.5" y="51.9">22</text>
<text x="119" y="49.7">DIMMHCLK7</text>
<text x="119" y="51.1">DIMMHCLK8</text>
<text x="119" y="52.6">DIMMHCLK9</text>
<text x="119" y="48.3">DIMMHCLK6</text>
<text x="129.6" y="49.7">10</text>
<text x="129.6" y="51.1">11</text>
<text x="129.6" y="52.6">11</text>
<text x="129.6" y="48.3">10</text>
<text x="165.8" y="52.9">CKIO</text>
<text x="165.8" y="48.4">24MHz</text>
<text x="175.2" y="52.6" transform="rotate(-90 175.2 52.6)">4</text>
<text x="176" y="50.1" transform="rotate(-90 176 50.1)">GND</text>
<text x="176.6" y="53.5" transform="rotate(-90 176.6 53.5)">11</text>
<text x="177.5" y="50.1" transform="rotate(-90 177.5 50.1)">GND</text>
<text x="178" y="53.5" transform="rotate(-90 178 53.5)">16</text>
<text x="178.9" y="50.1" transform="rotate(-90 178.9 50.1)">GND</text>
<text x="185.3" y="48.4">OE</text>
<text x="10.4" y="55.5">15</text>
<text x="11.5" y="59.9">4,9,10,11,13,28</text>
<text x="13.3" y="55.5">AGPHCLK</text>
<text x="23.4" y="59.9">SMBDATA</text>
<text x="28.7" y="54.8">R190</text>
<text x="38.1" y="54.8">33</text>
<text x="42" y="54.9">R_CCLK3</text>
<text x="53.7" y="54.9">40</text>
<text x="53.7" y="59.2">23</text>
<text x="57.2" y="54.2">CPU2</text>
<text x="57.2" y="55.6">CPU3</text>
<text x="57.2" y="60">SDATA</text>
<text x="77.4" y="60">SEL_66/60#</text>
<text x="78.6" y="55.6">SDRAM11</text>
<text x="78.6" y="54.2">SDRAM10</text>
<text x="87.9" y="59.2">26</text>
<text x="87.9" y="54.9">17</text>
<text x="92.7" y="54.9">R_DCLK11</text>
<text x="98.5" y="59.3">FSEL1</text>
<text x="101.8" y="54.9">R191</text>
<text x="110.5" y="54.8">22</text>
<text x="116.4" y="58.4">R15</text>
<text x="119" y="55.5">DIMMHCLK11</text>
<text x="119" y="54.1">DIMMHCLK10</text>
<text x="130.5" y="55.5">11</text>
<text x="130.5" y="54.1">11</text>
<text x="134.2" y="56.1">VCC3</text>
<text x="11.5" y="62.7">4,9,10,11,13,28</text>
<text x="23.4" y="62.7">SMBCLK</text>
<text x="53.7" y="62.2">24</text>
<text x="57.2" y="62.9">SCLOCK</text>
<text x="81.2" y="62.9">MODE</text>
<text x="87.9" y="62.2">25</text>
<text x="92.7" y="62.2">MPU</text>
<text x="98.3" y="64.1">10K</text>
<text x="98.5" y="61.3">R16</text>
<text x="105.1" y="60.6">VCC3</text>
<text x="116.3" y="61.4">8.2K</text>
<text x="51" y="66.6" transform="rotate(90 51 66.6)">R_CCLK2</text>
<text x="57.2" y="68.8">CK3D_0.9</text>
<text x="66.6" y="68.5" transform="rotate(-90 66.6 68.5)">3</text>
<text x="67.4" y="66.1" transform="rotate(-90 67.4 66.1)">GND</text>
<text x="68" y="68.5" transform="rotate(-90 68 68.5)">9</text>
<text x="68.9" y="66.1" transform="rotate(-90 68.9 66.1)">GND</text>
<text x="69.5" y="69.5" transform="rotate(-90 69.5 69.5)">16</text>
<text x="70.3" y="66.1" transform="rotate(-90 70.3 66.1)">GND</text>
<text x="70.9" y="69.5" transform="rotate(-90 70.9 69.5)">22</text>
<text x="71.7" y="66.1" transform="rotate(-90 71.7 66.1)">GND</text>
<text x="72.3" y="69.5" transform="rotate(-90 72.3 69.5)">27</text>
<text x="73.2" y="66.1" transform="rotate(-90 73.2 66.1)">GND</text>
<text x="73.8" y="69.5" transform="rotate(-90 73.8 69.5)">33</text>
<text x="74.6" y="66.1" transform="rotate(-90 74.6 66.1)">GND</text>
<text x="75.3" y="69.5" transform="rotate(-90 75.3 69.5)">39</text>
<text x="76.1" y="66.1" transform="rotate(-90 76.1 66.1)">GND</text>
<text x="76.7" y="69.5" transform="rotate(-90 76.7 69.5)">45</text>
<text x="77.5" y="66.1" transform="rotate(-90 77.5 66.1)">GND</text>
<text x="40" y="88.1">VCC2.5</text>
<text x="51.4" y="85.2">R192</text>
<text x="51.4" y="87">33</text>
<text x="103.7" y="86.6">VCC2.5</text>
<text x="40.7" y="95.3">R18</text>
<text x="46.5" y="95.3">R19</text>
<text x="51" y="94.1" transform="rotate(90 51 94.1)">ITP_CLK</text>
<text x="31.1" y="101.3">R27</text>
<text x="40.4" y="96.6">100</text>
<text x="46.5" y="96.6">150</text>
<text x="95.7" y="98.2">R20</text>
<text x="95.7" y="99.5">330</text>
<text x="102.9" y="98.2">R21</text>
<text x="102.9" y="99.5">150</text>
<text x="110.2" y="98.2">R22</text>
<text x="110.2" y="99.5">330</text>
<text x="117.4" y="98.2">R23</text>
<text x="117.4" y="99.5">330</text>
<text x="9.6" y="103.1">4,6,27</text>
<text x="11.3" y="107.5">26</text>
<text x="14.2" y="107.5">DBRESET#</text>
<text x="15.1" y="103.1">HRESET#</text>
<text x="32" y="104.9">240</text>
<text x="52.1" y="105.6">ITP_RST</text>
<text x="64.4" y="104.2">J2</text>
<text x="64.4" y="106.3">1</text>
<text x="64.4" y="107.8">3</text>
<text x="69.3" y="106.3">2</text>
<text x="69.3" y="107.8">4</text>
<text x="16.4" y="110.7">3</text>
<text x="16.5" y="108.9">3</text>
<text x="18.4" y="110.7">TMS</text>
<text x="18.5" y="108.9">TCK</text>
<text x="52.1" y="111.4">ITP_PON</text>
<text x="64.4" y="109.2">5</text>
<text x="64.4" y="110.7">7</text>
<text x="64.4" y="112.1">9</text>
<text x="64.4" y="113.5">11</text>
<text x="68.4" y="112.1">10</text>
<text x="68.4" y="113.5">12</text>
<text x="69.3" y="109.2">6</text>
<text x="69.3" y="110.7">8</text>
<text x="150.9" y="112">TDO</text>
<text x="150.9" y="110.5">TDI</text>
<text x="150.9" y="113.4">TRST#</text>
<text x="154.6" y="110.5">3</text>
<text x="155.5" y="112">3</text>
<text x="157.3" y="113.4">3</text>
<text x="33.3" y="119.9">VTT</text>
<text x="46.2" y="118.5">R29</text>
<text x="46.2" y="119.8">1K</text>
<text x="64.4" y="115">13</text>
<text x="64.4" y="116.5">15</text>
<text x="64.4" y="117.9">17</text>
<text x="64.4" y="119.3">19</text>
<text x="68.4" y="115">14</text>
<text x="68.4" y="116.5">16</text>
<text x="68.4" y="117.9">18</text>
<text x="68.4" y="119.3">20</text>
<text x="84" y="114.3">BSEN_PU1</text>
<text x="84" y="117.2">R_PRDY#0</text>
<text x="120.3" y="118.6">R28</text>
<text x="125.3" y="118.6">240</text>
<text x="150.9" y="117.8">PRDY#0</text>
<text x="150.9" y="116.3">PREQ#0</text>
<text x="158.4" y="117.8">3,27</text>
<text x="158.5" y="116.3">3</text>
<text x="46.2" y="121.3">5%</text>
<text x="64.4" y="120.8">21</text>
<text x="64.4" y="122.3">23</text>
<text x="64.4" y="123.7">25</text>
<text x="64.4" y="125.1">27</text>
<text x="68.4" y="120.8">22</text>
<text x="68.4" y="122.3">24</text>
<text x="68.4" y="123.7">26</text>
<text x="68.4" y="125.1">28</text>
<text x="136" y="124.3">R30</text>
<text x="136" y="125.6">470</text>
<text x="64.4" y="128.7">ITP CONN</text>
<text x="64.4" y="126.6">29</text>
<text x="68.4" y="126.6">30</text>
<text x="156.1" y="149.4">INTEL CORPORATION</text>
<text x="156.1" y="152.4">PCI COMPONENTS DIVISION</text>
<text x="156.1" y="153.8">1900 PRAIRIE CITY RD. FM5-62</text>
<text x="156.1" y="155.2">FOLSOM, CA 95630</text>
<text x="154.6" y="158.2">Title</text>
<text x="160.4" y="159.6">CLOCK SYNTHESIZER</text>
<text x="154.6" y="162.5">Size</text>
<text x="154.6" y="166.8">Date: Thursday, May 07, 1998</text>
<text x="156.1" y="163.9">Custom</text>
<text x="160.4" y="162.5">Document Number</text>
<text x="163.2" y="163.9">Intel 440LX PCISET</text>
<text x="183.6" y="166.8">Sheet</text>
<text x="190.8" y="166.8">5</text>
<text x="196.1" y="166.8">of</text>
<text x="199.5" y="166.8">33</text>
<text x="202.4" y="162.5">Rev</text>
<text x="203.9" y="163.9">1.4</text>
</g>
</svg>
